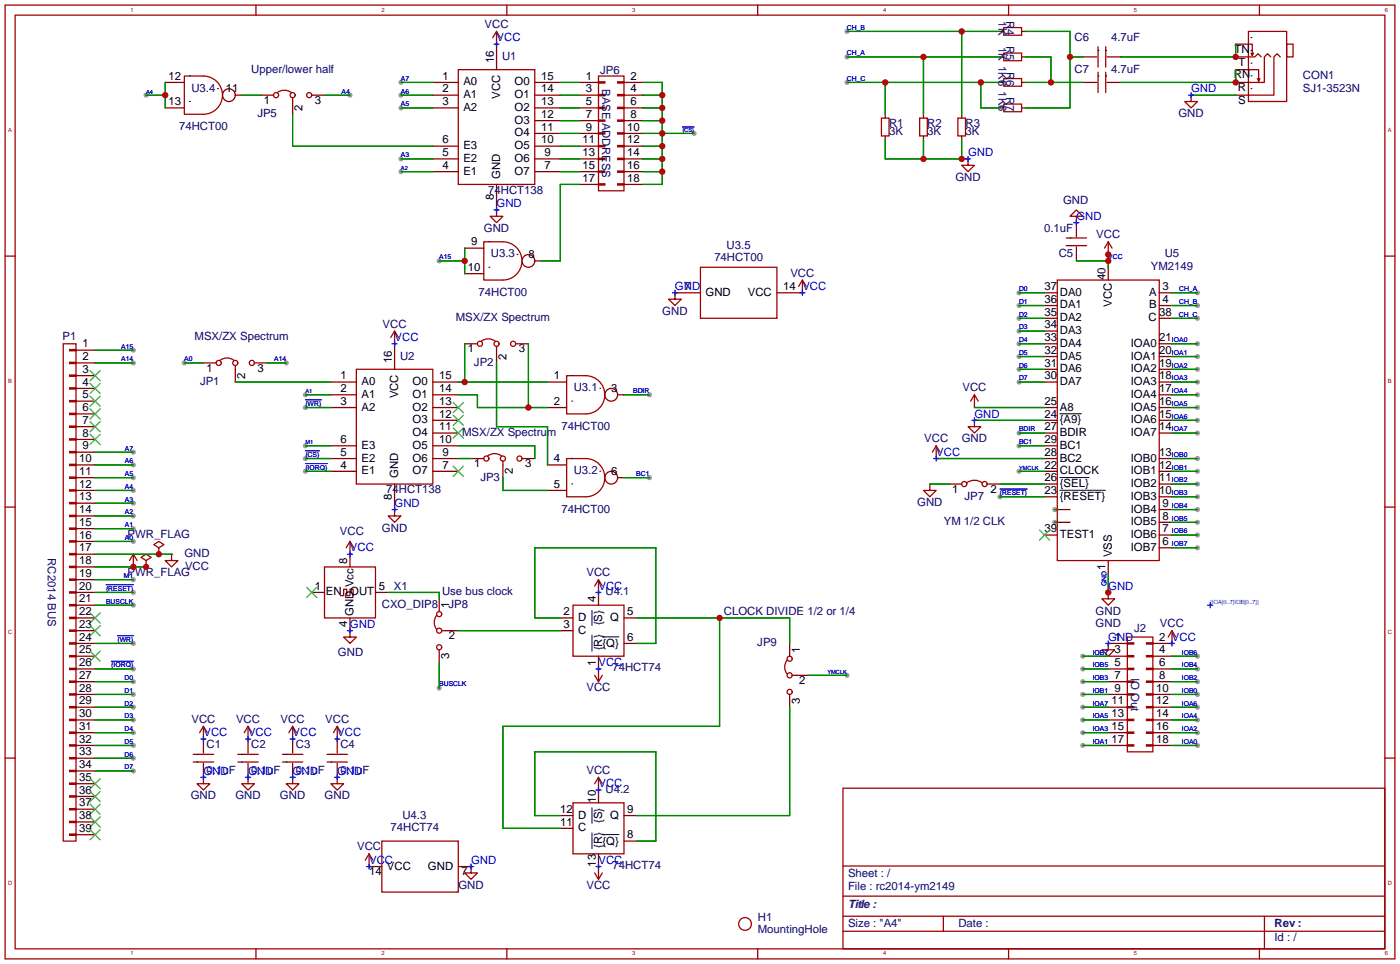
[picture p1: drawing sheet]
<svg xmlns="http://www.w3.org/2000/svg" width="279mm" height="192mm" viewBox="0 0 279 192" stroke-linecap="round" stroke-linejoin="round" font-family="sans-serif">
<g fill="#999">
<circle cx="29.1" cy="19" r=".51"/>
<circle cx="87.5" cy="52" r=".51"/>
<circle cx="138.3" cy="26.6" r=".51"/>
<circle cx="203.1" cy="65.9" r=".51"/>
<circle cx="238.7" cy="130.7" r=".51"/>
<circle cx="79.9" cy="34.2" r=".51"/>
<circle cx="215.8" cy="133.3" r=".51"/>
<circle cx="203.1" cy="63.4" r=".51"/>
<circle cx="60.9" cy="78.6" r=".51"/>
<circle cx="26.6" cy="120.6" r=".51"/>
<circle cx="60.9" cy="91.3" r=".51"/>
<circle cx="238.7" cy="73.6" r=".51"/>
<circle cx="238.7" cy="133.3" r=".51"/>
<circle cx="79.9" cy="31.7" r=".51"/>
<circle cx="203.1" cy="71" r=".51"/>
<circle cx="215.8" cy="135.8" r=".51"/>
<circle cx="36.7" cy="72.3" r=".51"/>
<circle cx="199.3" cy="99" r=".51"/>
<circle cx="26.6" cy="115.5" r=".51"/>
<circle cx="203.1" cy="88.8" r=".51"/>
<circle cx="238.7" cy="78.6" r=".51"/>
<circle cx="215.8" cy="130.7" r=".51"/>
<circle cx="238.7" cy="93.9" r=".51"/>
<circle cx="60.9" cy="93.9" r=".51"/>
<circle cx="87.5" cy="137.1" r=".51"/>
<circle cx="238.7" cy="86.3" r=".51"/>
<circle cx="203.1" cy="58.3" r=".51"/>
<circle cx="60.9" cy="88.8" r=".51"/>
<circle cx="203.1" cy="76.1" r=".51"/>
<circle cx="168.8" cy="11.3" r=".51"/>
<circle cx="238.7" cy="91.3" r=".51"/>
<circle cx="168.8" cy="6.3" r=".51"/>
<circle cx="26.6" cy="118" r=".51"/>
<circle cx="238.7" cy="96.4" r=".51"/>
<circle cx="26.6" cy="135.8" r=".51"/>
<circle cx="238.7" cy="71" r=".51"/>
<circle cx="26.6" cy="92.6" r=".51"/>
<circle cx="26.6" cy="100.2" r=".51"/>
<circle cx="26.6" cy="107.9" r=".51"/>
<circle cx="129.4" cy="78.6" r=".51"/>
<circle cx="238.7" cy="104" r=".51"/>
<circle cx="238.7" cy="135.8" r=".51"/>
<circle cx="168.8" cy="16.4" r=".51"/>
<circle cx="238.7" cy="63.4" r=".51"/>
<circle cx="238.7" cy="146" r=".51"/>
<circle cx="79.9" cy="16.4" r=".51"/>
<circle cx="79.9" cy="19" r=".51"/>
<circle cx="60.9" cy="81.2" r=".51"/>
<circle cx="129.4" cy="95.2" r=".51"/>
<circle cx="215.8" cy="140.9" r=".51"/>
<circle cx="238.7" cy="58.3" r=".51"/>
<circle cx="238.7" cy="81.2" r=".51"/>
<circle cx="26.6" cy="90.1" r=".51"/>
<circle cx="26.6" cy="140.9" r=".51"/>
<circle cx="57.1" cy="72.3" r=".51"/>
<circle cx="238.7" cy="99" r=".51"/>
<circle cx="26.6" cy="102.8" r=".51"/>
<circle cx="168.8" cy="134.5" r=".51"/>
<circle cx="238.7" cy="83.7" r=".51"/>
<circle cx="238.7" cy="68.5" r=".51"/>
<circle cx="215.8" cy="148.5" r=".51"/>
<circle cx="26.6" cy="138.3" r=".51"/>
<circle cx="238.7" cy="109.1" r=".51"/>
<circle cx="26.6" cy="105.3" r=".51"/>
<circle cx="26.6" cy="95.2" r=".51"/>
<circle cx="238.7" cy="138.3" r=".51"/>
<circle cx="203.1" cy="86.3" r=".51"/>
<circle cx="203.1" cy="68.5" r=".51"/>
<circle cx="26.6" cy="143.4" r=".51"/>
<circle cx="69.8" cy="19" r=".51"/>
<circle cx="238.7" cy="148.5" r=".51"/>
<circle cx="26.6" cy="151" r=".51"/>
<circle cx="26.6" cy="153.6" r=".51"/>
<circle cx="203.1" cy="73.6" r=".51"/>
<circle cx="238.7" cy="101.5" r=".51"/>
<circle cx="203.1" cy="93.9" r=".51"/>
<circle cx="26.6" cy="133.3" r=".51"/>
<circle cx="26.6" cy="72.3" r=".51"/>
<circle cx="203.1" cy="60.9" r=".51"/>
<circle cx="79.9" cy="21.5" r=".51"/>
<circle cx="238.7" cy="106.6" r=".51"/>
<circle cx="26.6" cy="97.7" r=".51"/>
<circle cx="238.7" cy="60.9" r=".51"/>
<circle cx="238.7" cy="143.4" r=".51"/>
<circle cx="215.8" cy="146" r=".51"/>
<circle cx="215.8" cy="143.4" r=".51"/>
<circle cx="215.8" cy="138.3" r=".51"/>
<circle cx="26.6" cy="128.2" r=".51"/>
<circle cx="26.6" cy="146" r=".51"/>
<circle cx="26.6" cy="148.5" r=".51"/>
<circle cx="238.7" cy="76.1" r=".51"/>
<circle cx="238.7" cy="140.9" r=".51"/>
<circle cx="26.6" cy="69.8" r=".51"/>
<circle cx="210.2" cy="101.5" r=".51"/>
<circle cx="210.2" cy="104" r=".51"/>
</g>
<g fill="none" stroke="#a10000" stroke-width=".25">
<path d="M1 1h277v190h-277zM3 3h273v186h-273zM36.7 15.1h3.8a3.8 3.8 0 0 1 3.8 3.9 3.8 3.8 0 0 1-3.8 3.8h-3.8zM51 1v2M55.3 18.4a2.27 2.27 0 0 1 2.8 0M58.3 19.5v.7M91.3 13.9h15.3v22.8h-15.3zM99 6.3v2.5M99 6.3l-.8 1.2M99 6.3l.7 1.2M101 1v2M119.3 18.8h1.3v.3h-1.3z"/>
<path d="M119.3 16.3h1.3v.2h-1.3zM119.3 15.1h5.1v22.9h-5.1zM123.1 18.8h1.3v.3h-1.3zM123.1 16.3h1.3v.2h-1.3zM151 1v2M200.1 5.5h3.5v1.5h-3.5zM200.1 10.6h3.5v1.5h-3.5zM200.1 15.7h3.5v1.5h-3.5zM201 1v2M218.9 9.3v4.1M218.9 14.4v4M220.4 9.3v4.1"/>
<path d="M220.4 14.4v4M237.4 19v1.2h1.3l-1.3 1.3-1.3-1.3h1.3M248.8 6.3h7.6v13.9h-7.6zM248.8 11.3h1.3l.6-.6 .7 .6M248.8 8.8h.8v2.3l.2-.5M248.8 13.9h2.1v2.3l.2-.5M249.3 10.6l.3 .5M250.6 15.7l.3 .5M251 1v2M253.3 11.3l-.7-.6-.6 .6v5.1h-3.2M255.2 11.3l-.7-.6-.6 .6v7.7h-5.1M256.4 8.8h1.3v2.5h-1.3z"/>
<path d="M119.3 36.6h1.3v.3h-1.3zM119.3 34.1h1.3v.2h-1.3zM119.3 31.5h1.3v.3h-1.3zM119.3 29h1.3v.2h-1.3zM119.3 26.4h1.3v.3h-1.3zM119.3 23.9h1.3v.3h-1.3zM119.3 21.4h1.3v.2h-1.3zM123.1 36.6h1.3v.3h-1.3zM123.1 34.1h1.3v.2h-1.3zM123.1 31.5h1.3v.3h-1.3zM123.1 29h1.3v.2h-1.3zM123.1 26.4h1.3v.3h-1.3z"/>
<path d="M123.1 23.9h1.3v.3h-1.3zM123.1 21.4h1.3v.2h-1.3zM175.7 23.5h1.5v3.6h-1.5zM183.3 23.5h1.5v3.6h-1.5zM190.9 23.5h1.5v3.6h-1.5zM192.9 31.7v1.2h1.3l-1.3 1.3-1.2-1.3h1.2M200.1 20.7h3.5v1.6h-3.5zM1 51h2M96.4 48.2h3.8a3.8 3.8 0 0 1 3.8 3.8 3.8 3.8 0 0 1-3.8 3.8h-3.8zM99 41.8v1.3h1.2l-1.2 1.3-1.3-1.3h1.3M134.5 58.3v1.3h1.3l-1.3 1.3-1.2-1.3h1.2M139.6 53.2h15.2v10.2h-15.2z"/>
<path d="M159.9 55.8l-.7 1.3M159.9 55.8v2.5M159.9 55.8l.8 1.3M210.7 55.8h20.3v55.9h-20.3zM212.5 47.4h4.1M212.5 48.9h4.1M214.5 43.1h1.3l-1.3-1.3-1.2 1.3h1.2v1.3M220.9 48.2l-.8 1.2M220.9 48.2v2.5M220.9 48.2l.7 1.2M276 51h2M12.6 68.5h2.5v99h-2.5z"/>
<path d="M13.9 79.8h1.2v.2h-1.2zM13.9 77.2h1.2v.3h-1.2zM13.9 74.7h1.2v.3h-1.2zM13.9 72.2h1.2v.2h-1.2zM13.9 69.6h1.2v.3h-1.2zM43.8 71.8a2.27 2.27 0 0 1 2.8 0M46.9 72.8v.8M71 73.6h15.3v22.8h-15.3zM78.6 65.9l-.7 1.3M78.6 65.9v2.6M78.6 65.9l.8 1.3M95.9 68a2.27 2.27 0 0 1 2.8 0"/>
<path d="M99 69v.8M112.9 74.8h3.8a3.8 3.8 0 0 1 3.8 3.8 3.8 3.8 0 0 1-3.8 3.9h-3.8zM194.2 78.6l-.7 1.3M194.2 78.6v2.6M194.2 78.6l.8 1.3M13.9 97.6h1.2v.2h-1.2zM13.9 95h1.2v.3h-1.2zM13.9 92.5h1.2v.2h-1.2zM13.9 89.9h1.2v.3h-1.2zM13.9 87.4h1.2v.3h-1.2zM13.9 84.9h1.2v.2h-1.2zM13.9 82.3h1.2v.3h-1.2z"/>
<path d="M97.2 90.8a2.27 2.27 0 0 1 2.8 0M100.2 91.9v.7M112.9 91.3h3.8a3.8 3.8 0 0 1 3.8 3.9 3.8 3.8 0 0 1-3.8 3.8h-3.8zM185.3 96.4v1.3h1.3l-1.3 1.3-1.2-1.3h1.2M186.6 88.8l-.8 1.3M186.6 88.8v2.5M186.6 88.8l.8 1.3M192.7 96.2a2.54 2.54 0 0 1 3 0M194.2 83.7v1.3h1.3l-1.3 1.3-1.3-1.3h1.3M1 101h2M13.9 117.9h1.2v.2h-1.2zM13.9 115.3h1.2v.3h-1.2z"/>
<path d="M13.9 112.8h1.2v.3h-1.2zM13.9 110.3h1.2v.2h-1.2zM13.9 107.7h1.2v.3h-1.2zM13.9 105.2h1.2v.2h-1.2zM13.9 102.6h1.2v.3h-1.2zM13.9 100.1h1.2v.3h-1.2zM26.6 110.4l-.8 1.3M26.6 110.4v2.5M26.6 110.4l.7 1.3M29.1 111.7l1-.7-1-.6-1 .6 1 .7v1.2M31.7 109.1l1-.6-1-.6-1.1 .6 1.1 .6v1.3M34.2 110.4v1.3h1.3l-1.3 1.2-1.3-1.2h1.3"/>
<path d="M64.7 112.9h10.1v10.2h-10.1zM67.9 118.7h.6v-1.3h.6v1.3h.7v-1.3h.6v1.3M69.8 107.9l-.8 1.2M69.8 107.9v2.5M69.8 107.9l.7 1.2M78.6 101.5v1.3h1.3l-1.3 1.2-1.2-1.2h1.2M119.3 115.5l-.8 1.2M119.3 115.5v2.5M119.3 115.5l.7 1.2M220.9 118v1.3h1.3l-1.3 1.3-1.3-1.3h1.3M276 101h2M13.9 138.2h1.2v.3h-1.2z"/>
<path d="M13.9 135.7h1.2v.2h-1.2zM13.9 133.1h1.2v.3h-1.2zM13.9 130.6h1.2v.2h-1.2zM13.9 128h1.2v.3h-1.2zM13.9 125.5h1.2v.3h-1.2zM13.9 123h1.2v.2h-1.2zM13.9 120.4h1.2v.3h-1.2zM69.8 125.6v1.3h1.2l-1.2 1.3-1.3-1.3h1.3M87 122.6a2.27 2.27 0 0 0 0 2.8M88 125.6h.8M114.2 120.6h10.2v10.1h-10.2zM118.5 134.5l.8 1.3"/>
<path d="M119.3 133.3v2.5M120 134.5l-.7 1.3M156.9 131.5a2.27 2.27 0 0 0 0 2.8M157.9 134.5h.8M220.9 128.2v1.2h1.3l-1.3 1.3-1.3-1.3h1.3M224.7 138.2h1.3v.3h-1.3zM224.7 135.7h1.3v.2h-1.3zM224.7 133.1h1.3v.3h-1.3zM224.7 130.6h1.3v.2h-1.3zM224.7 128h1.3v.3h-1.3zM224.7 126.9h5.1v22.9h-5.1zM228.5 138.2h1.3v.3h-1.3z"/>
<path d="M228.5 135.7h1.3v.2h-1.3zM228.5 133.1h1.3v.3h-1.3zM228.5 130.6h1.3v.2h-1.3zM228.5 128h1.3v.3h-1.3zM233.6 125.6l-.8 1.3M233.6 125.6v2.6M233.6 125.6l.7 1.3M1 151h2M13.9 158.5h1.2v.3h-1.2zM13.9 156h1.2v.2h-1.2zM13.9 153.4h1.2v.3h-1.2zM13.9 150.9h1.2v.3h-1.2z"/>
<path d="M13.9 148.4h1.2v.2h-1.2zM13.9 145.8h1.2v.3h-1.2zM13.9 143.3h1.2v.2h-1.2zM13.9 140.7h1.2v.3h-1.2zM38.5 151.8h4.1M38.5 150.3h4.1M40.5 154.8v1.3h1.3l-1.3 1.3-1.2-1.3h1.2M40.5 144.7l-.7 1.3M40.5 144.7v2.5M40.5 144.7l.8 1.3M47.4 151.8h4.1M47.4 150.3h4.1"/>
<path d="M49.4 154.8v1.3h1.3l-1.3 1.3-1.2-1.3h1.2M49.4 144.7l-.7 1.3M49.4 144.7v2.5M49.4 144.7l.8 1.3M56.3 151.8h4.1M56.3 150.3h4.1M58.3 154.8v1.3h1.3l-1.3 1.3-1.2-1.3h1.2M58.3 144.7l-.7 1.3M58.3 144.7v2.5M58.3 144.7l.8 1.3M65.2 151.8h4M65.2 150.3h4"/>
<path d="M67.2 154.8v1.3h1.3l-1.3 1.3-1.3-1.3h1.3M67.2 144.7l-.7 1.3M67.2 144.7v2.5M67.2 144.7l.8 1.3M114.2 159.9h10.2v10.2h-10.2zM119.3 154.8v2.6M119.3 154.8l-.8 1.3M119.3 154.8l.7 1.3M168 157h108v32h-108zM224.7 148.4h1.3v.2h-1.3zM224.7 145.8h1.3v.3h-1.3zM224.7 143.3h1.3v.2h-1.3z"/>
<path d="M224.7 140.7h1.3v.3h-1.3zM228.5 148.4h1.3v.2h-1.3zM228.5 145.8h1.3v.3h-1.3zM228.5 143.3h1.3v.2h-1.3zM228.5 140.7h1.3v.3h-1.3zM276 151h2M13.9 166.1h1.2v.3h-1.2zM13.9 163.6h1.2v.3h-1.2zM13.9 161.1h1.2v.2h-1.2zM73.6 170.1l-.8 1.3M73.6 170.1v2.5M73.6 170.1l.7 1.3"/>
<path d="M76.1 167.5h15.2v10.2h-15.2zM93.9 172.6v1.3h1.3l-1.3 1.3-1.3-1.3h1.3M118.5 173.9l.8 1.3M119.3 172.6v2.6M120 173.9l-.7 1.3M168 178.5h108M168 172.5h108M51 189v2M101 189v2M151 189v2M168 185.5h108M168 182.5h108"/>
<path d="M188 182.5v3M201 189v2M251 189v2M252 182.5v6.5"/>
<circle cx="55" cy="19" r=".51"/>
<circle cx="58.3" cy="19" r=".51"/>
<circle cx="61.6" cy="19" r=".51"/>
<circle cx="43.6" cy="72.3" r=".51"/>
<circle cx="46.9" cy="72.3" r=".51"/>
<circle cx="50.2" cy="72.3" r=".51"/>
<circle cx="95.7" cy="68.5" r=".51"/>
<circle cx="99" cy="68.5" r=".51"/>
<circle cx="102.3" cy="68.5" r=".51"/>
<circle cx="96.9" cy="91.3" r=".51"/>
<circle cx="100.2" cy="91.3" r=".51"/>
<circle cx="103.5" cy="91.3" r=".51"/>
<circle cx="192.2" cy="96.4" r=".51"/>
<circle cx="196.2" cy="96.4" r=".51"/>
<circle cx="87.5" cy="128.9" r=".51"/>
<circle cx="87.5" cy="122.3" r=".51"/>
<circle cx="87.5" cy="125.6" r=".51"/>
<circle cx="157.4" cy="131.2" r=".51"/>
<circle cx="157.4" cy="137.8" r=".51"/>
<circle cx="157.4" cy="134.5" r=".51"/>
<circle cx="148.5" cy="184.1" r="1.27"/>
</g>
<g fill="none" stroke="#870000" stroke-width=".25">
<path d="M32.9 16.4h3.8M46.9 19h1.3M52 19h2.5M62.1 19h2.6M86.3 16.4h5M86.3 19h5M99 8.8h.1M99 8.8v5.1M106.6 16.4h5.1M106.6 19h5.1M115.5 16.4h3.8M115.5 19h3.8"/>
<path d="M124.4 16.4h3.8M124.4 19h3.8M199.3 11.3h.8M199.3 16.4h.8M199.3 6.3h.8M203.6 11.3h.8M203.6 16.4h.8M203.6 6.3h.8M215.8 11.3h2.8M215.8 16.4h2.8M220.6 11.3h2.8M220.6 16.4h2.8"/>
<path d="M237.4 19h.1M246.3 11.3h2.5M246.3 16.4h2.5M246.3 19h2.5M246.3 13.9h2.5M246.3 8.8h2.5M32.9 21.5h3.8M58.3 20.2v2.6M86.3 21.5h5M86.3 29.1h5M86.3 31.7h5M86.3 34.2h5"/>
<path d="M99 36.7v5.1M106.6 21.5h5.1M106.6 26.6h5.1M106.6 29.1h5.1M106.6 31.7h5.1M106.6 34.2h5.1M106.6 24h5.1M115.5 21.5h3.8M115.5 26.6h3.8M115.5 29.1h3.8M115.5 31.7h3.8M115.5 34.2h3.8"/>
<path d="M115.5 36.7h3.8M115.5 24h3.8M124.4 21.5h3.8M124.4 26.6h3.8M124.4 29.1h3.8M124.4 31.7h3.8M124.4 34.2h3.8M124.4 36.7h3.8M124.4 24h3.8M176.4 22.8v.7M176.4 27.1v.7M184.1 22.8v.7"/>
<path d="M184.1 27.1v.7M191.7 22.8v.7M191.7 27.1v.7M192.9 31.7h.1M199.3 21.5h.8M203.6 21.5h.8M92.6 54.5h3.8M92.6 49.4h3.8M99 41.8h.1M106.6 52h1.3M134.5 58.3h.1M134.5 58.3h5.1"/>
<path d="M154.8 58.3h5.1M159.9 58.3h.1M208.2 58.3h2.5M214.5 44.4h.1M214.5 44.4v2.7M214.5 49.2v2.8M220.9 50.7h.1M220.9 53.2v2.6M231 58.3h2.6M15.1 69.8h3.9M15.1 72.3h3.9M15.1 74.8h3.9"/>
<path d="M15.1 77.4h3.9M15.1 79.9h3.9M40.5 72.3h2.6M46.9 73.6v2.5M50.7 72.3h2.5M65.9 76.1h5.1M65.9 78.6h5.1M78.6 68.5h.1M78.6 68.5v5.1M86.3 76.1h5M86.3 78.6h5M92.6 68.5h2.6"/>
<path d="M99 69.8v2.5M102.8 68.5h2.5M109.1 76.1h3.8M123.1 78.6h1.3M208.2 76.1h2.5M208.2 73.6h2.5M208.2 71h2.5M208.2 68.5h2.5M208.2 65.9h2.5M208.2 63.4h2.5M208.2 60.9h2.5M231 76.1h2.6"/>
<path d="M231 78.6h2.6M231 73.6h2.6M231 71h2.6M231 68.5h2.6M231 63.4h2.6M231 60.9h2.6M15.1 92.6h3.9M15.1 95.2h3.9M15.1 97.7h3.9M15.1 82.5h3.9M15.1 85h3.9M15.1 87.5h3.9"/>
<path d="M15.1 90.1h3.9M65.9 88.8h5.1M65.9 81.2h5.1M65.9 93.9h5.1M65.9 91.3h5.1M78.6 96.4v5.1M86.3 88.8h5M86.3 86.3h5M86.3 83.7h5M86.3 81.2h5M86.3 93.9h5M86.3 91.3h5"/>
<path d="M93.9 91.3h2.5M100.2 92.6v2.6M104 91.3h2.6M109.1 92.6h3.8M109.1 97.7h3.8M109.1 81.2h3.8M123.1 95.2h1.3M185.3 96.4h.1M186.6 91.3h.1M189.1 96.4h2.6M194.2 83.7h.1M194.2 81.2h.1"/>
<path d="M196.8 96.4h2.5M208.2 88.8h2.5M208.2 86.3h2.5M208.2 83.7h2.5M208.2 81.2h2.5M208.2 93.9h2.5M208.2 91.3h2.5M208.2 96.4h2.5M208.2 99h2.5M231 86.3h2.6M231 83.7h2.6M231 81.2h2.6"/>
<path d="M231 93.9h2.6M231 91.3h2.6M231 96.4h2.6M231 99h2.6M15.1 100.2h3.9M15.1 102.8h3.9M15.1 105.3h3.9M15.1 107.9h3.9M15.1 110.4h3.9M15.1 112.9h3.9M15.1 115.5h3.9M15.1 118h3.9"/>
<path d="M26.6 112.9h.1M29.1 112.9h.1M31.7 110.4h.1M34.2 110.4h.1M62.1 118h2.6M69.8 110.4h.1M69.8 110.4v2.5M74.8 118h2.6M78.6 101.5h.1M87.5 119.3v2.5M119.3 118h.1M119.3 118v2.6"/>
<path d="M208.2 106.6h2.5M210.7 101.5h2.6M210.7 104h2.6M220.9 118h.1M220.9 111.7v2.5M231 101.5h2.6M231 106.6h2.6M231 104h2.6M231 109.1h2.6M15.1 120.6h3.9M15.1 123.1h3.9M15.1 125.6h3.9"/>
<path d="M15.1 128.2h3.9M15.1 130.7h3.9M15.1 133.3h3.9M15.1 135.8h3.9M15.1 138.3h3.9M69.8 125.6h.1M69.8 123.1v2.5M87.5 129.4v2.6M88.8 125.6h2.5M111.7 123.1h2.5M111.7 125.6h2.5M119.3 133.3h.1"/>
<path d="M119.3 130.7v2.6M124.4 123.1h2.5M124.4 128.2h2.5M157.4 128.2v2.5M157.4 138.3v2.6M158.7 134.5h2.5M220.9 128.2h.1M220.9 128.2h3.8M220.9 130.7h3.8M220.9 133.3h3.8M220.9 135.8h3.8M220.9 138.3h3.8"/>
<path d="M229.8 128.2h3.8M229.8 130.7h3.8M229.8 133.3h3.8M229.8 135.8h3.8M229.8 138.3h3.8M233.6 128.2h.1M15.1 140.9h3.9M15.1 143.4h3.9M15.1 146h3.9M15.1 148.5h3.9M15.1 151h3.9M15.1 153.6h3.9"/>
<path d="M15.1 156.1h3.9M15.1 158.7h3.9M40.5 154.8h.1M40.5 147.2h.1M40.5 147.2v2.8M40.5 152.1v2.7M49.4 154.8h.1M49.4 147.2h.1M49.4 147.2v2.8M49.4 152.1v2.7M58.3 154.8h.1M58.3 147.2h.1"/>
<path d="M58.3 147.2v2.8M58.3 152.1v2.7M67.2 147.2h.1M67.2 154.8h.1M67.2 147.2v2.8M67.2 152.1v2.7M119.3 157.4h.1M119.3 157.4v2.5M220.9 140.9h3.8M220.9 143.4h3.8M220.9 146h3.8M220.9 148.5h3.8"/>
<path d="M229.8 140.9h3.8M229.8 143.4h3.8M229.8 146h3.8M229.8 148.5h3.8M15.1 161.2h3.9M15.1 163.7h3.9M15.1 166.3h3.9M73.6 172.6h.1M73.6 172.6h2.5M91.3 172.6h2.6M93.9 172.6h.1M111.7 165h2.5"/>
<path d="M111.7 162.5h2.5M119.3 172.6h.1M119.3 170.1v2.5M124.4 162.5h2.5M124.4 167.5h2.5"/>
<circle cx="45.6" cy="19" r="1.27"/>
<circle cx="105.3" cy="52" r="1.27"/>
<circle cx="121.8" cy="78.6" r="1.27"/>
<circle cx="121.8" cy="95.2" r="1.27"/>
</g>
<g fill="none" stroke="#3c3" stroke-width=".25">
<path d="M17.9 73.8l2.1 2.1M17.9 76.4l2.1 2M17.9 78.9l2.1 2M20 73.8l-2.1 2.1M20 76.4l-2.1 2M20 78.9l-2.1 2M17.9 81.4l2.1 2.1M17.9 84l2.1 2M17.9 86.5l2.1 2.1M20 81.4l-2.1 2.1M20 84l-2.1 2M20 86.5l-2.1 2.1"/>
<path d="M90.3 85.2l2.1 2.1M90.3 82.7l2.1 2M90.3 80.2l2.1 2M90.3 92.9l2.1 2M92.4 82.7l-2.1 2M92.4 85.2l-2.1 2.1M92.4 80.2l-2.1 2M92.4 92.9l-2.1 2M61.1 117l2.1 2M63.2 117l-2.1 2M207.2 105.6l2 2M209.2 105.6l-2 2"/>
<path d="M17.9 122.1l2.1 2M17.9 124.6l2.1 2.1M17.9 129.7l2.1 2M20 122.1l-2.1 2M20 124.6l-2.1 2.1M20 129.7l-2.1 2M17.9 155.1l2.1 2M17.9 157.6l2.1 2.1M20 155.1l-2.1 2M20 157.6l-2.1 2.1M17.9 160.2l2.1 2M17.9 162.7l2.1 2.1"/>
<path d="M17.9 165.3l2.1 2M20 160.2l-2.1 2M20 162.7l-2.1 2.1M20 165.3l-2.1 2"/>
</g>
<g fill="none" stroke="#000" stroke-width=".2">
<path d="M37.8 15.1h.1M43.3 17.7h.1M218.9 10h.1M218.9 15.1h.1M220.4 10h.1M220.4 15.1h.1M249.3 15.1h.1M249.3 12.6h.1M249.3 17.7h.1M249.3 10h.1M249.3 7.5h.1M37.8 20.2h.1"/>
<path d="M97.4 53.2h.1M97.4 48.1h.1M103 50.7h.1M213.2 48.9h.1M213.2 47.4h.1M114 74.8h.1M114 79.9h.1M119.5 77.3h.1M114 91.3h.1M114 96.4h.1M119.5 93.9h.1M211.2 97.7h9.1"/>
<path d="M211.2 82.4h4.3M211.2 95.1h5.8M118 121.6v3M118 126.5v3.2M120.1 126.9h3.2M39.2 150.3h.1M39.2 151.8h.1M48.1 150.3h.1M48.1 151.8h.1M57 150.3h.1M57 151.8h.1M65.9 150.3h.1"/>
<path d="M65.9 151.8h.1M118 160.9v3.1M118 165.9v3.2M120.1 166.2h3.2"/>
</g>
<g fill="none" stroke="#008700" stroke-width=".25">
<path d="M29.1 19h3.8M32.9 16.4v5.1M48.2 19h3.8M64.7 19h5.1M79.9 19h6.4M79.9 16.4h6.4M99 8.8h.1M111.7 19h3.8M111.7 16.4h3.8M128.2 19h3.8M128.2 16.4h3.8v20.3h-3.8M168.8 16.4h30.5"/>
<path d="M168.8 6.3h30.5M168.8 11.3h30.5M176.4 16.4v6.4M184.1 11.3v11.5M191.7 6.3v16.5M195.5 16.4v5.1h3.8M204.4 16.4h11.4M204.4 6.3h8.9v15.2h-8.9M204.4 11.3h5.1v5.1M213.3 11.3h2.5M237.4 19h8.9M246.3 13.9v2.5h-22.9"/>
<path d="M246.3 8.8v2.5h-22.9M58.3 22.8v6.3h28M79.9 34.2h6.4M79.9 31.7h6.4M79.9 21.5h6.4M111.7 34.2h3.8M111.7 31.7h3.8M111.7 29.1h3.8M111.7 21.5h3.8M111.7 26.6h3.8M111.7 24h3.8M115.5 36.7h-3.8v15.3h-3.8"/>
<path d="M128.2 34.2h3.8M128.2 31.7h3.8M128.2 29.1h3.8M128.2 21.5h3.8M128.2 26.6h10.1M128.2 24h3.8M176.4 27.8v3.9h16.5M184.1 27.8v3.9M191.7 27.8v3.9M87.5 52h5.1M92.6 49.4v5.1M99 41.8h.1"/>
<path d="M134.5 58.3h.1M159.9 58.3h.1M203.1 58.3h5.1M214.5 44.4h.1M214.5 52h6.4M220.9 50.7h.1M220.9 50.7v2.5M233.6 58.3h5.1M19 72.3h7.6M19 69.8h7.6M36.7 72.3h3.8M46.9 76.1h19"/>
<path d="M53.2 72.3h3.9M60.9 78.6h5M78.6 68.5h.1M91.3 78.6h3.9v2.6h13.9M91.3 76.1h17.8M92.6 68.5v7.6M99 72.3v12.7h10.1v7.6M105.3 68.5v12.7M124.4 78.6h5M203.1 65.9h5.1M203.1 76.1h5.1M203.1 63.4h5.1"/>
<path d="M203.1 73.6h5.1M203.1 71h5.1M203.1 68.5h5.1M203.1 60.9h5.1M233.6 78.6h5.1M233.6 76.1h5.1M233.6 63.4h5.1M233.6 73.6h5.1M233.6 71h5.1M233.6 68.5h5.1M233.6 60.9h5.1M19 97.7h7.6"/>
<path d="M19 92.6h7.6M19 95.2h7.6M19 90.1h7.6M60.9 81.2h5M60.9 91.3h5M60.9 88.8h5M60.9 93.9h5M91.3 91.3h2.6M91.3 88.8h15.3v2.5M100.2 95.2v2.5h8.9M124.4 95.2h5M185.3 96.4h3.8"/>
<path d="M186.6 91.3h21.6M194.2 81.2h14M194.2 83.7h14M199.3 99h8.9M199.3 96.4h8.9M203.1 88.8h5.1M203.1 93.9h5.1M203.1 86.3h5.1M233.6 81.2h5.1M233.6 91.3h5.1M233.6 99h5.1M233.6 93.9h5.1"/>
<path d="M233.6 86.3h5.1M233.6 96.4h5.1M233.6 83.7h5.1M19 118h7.6M19 115.5h7.6M19 110.4h15.2M19 100.2h7.6M19 107.9h7.6M19 112.9h10.1M19 102.8h7.6M19 105.3h7.6M29.1 112.9h.1"/>
<path d="M31.7 110.4h.1M69.8 110.4h.1M77.4 118h10.1v1.3M78.6 101.5h.1M119.3 118h.1M210.2 104h.5M210.2 101.5h.5M220.9 118h.1M220.9 114.2v3.8M233.6 109.1h5.1M233.6 104h5.1M233.6 101.5h5.1"/>
<path d="M233.6 106.6h5.1M19 133.3h7.6M19 120.6h7.6M19 135.8h7.6M19 128.2h7.6M19 138.3h7.6M69.8 125.6h.1M87.5 132v5.1M91.3 125.6h20.4M111.7 123.1h-5.1v-14h24.1v19.1h-3.8M119.3 133.3h.1M126.9 123.1h30.5v5.1"/>
<path d="M143.4 123.1v21.6h-43.2v20.3h11.5M161.2 134.5h7.6M215.8 130.7h5.1M215.8 133.3h5.1M215.8 135.8h5.1M215.8 138.3h5.1M220.9 128.2h.1M233.6 128.2h.1M233.6 130.7h5.1M233.6 133.3h5.1M233.6 135.8h5.1M233.6 138.3h5.1"/>
<path d="M19 146h7.6M19 140.9h7.6M19 148.5h7.6M19 143.4h7.6M19 151h7.6M19 153.6h7.6M40.5 147.2h.1M40.5 154.8h.1M49.4 147.2h.1M49.4 154.8h.1M58.3 147.2h.1M58.3 154.8h.1"/>
<path d="M67.2 147.2h.1M67.2 154.8h.1M119.3 157.4h.1M157.4 140.9v21.6h-30.5M215.8 146h5.1M215.8 140.9h5.1M215.8 148.5h5.1M215.8 143.4h5.1M233.6 146h5.1M233.6 140.9h5.1M233.6 148.5h5.1M233.6 143.4h5.1"/>
<path d="M73.6 172.6h.1M93.9 172.6h.1M111.7 162.5h-5.1v-12.7h24.1v17.7h-3.8M119.3 172.6h.1"/>
</g>
<path d="M136 25.3h2.3M60.9 79.6h3.1M60.9 89.8h2.8M60.9 92.3h4.4M199.3 97.4h5.4M21.1 116.5h5.5M22.2 131.7h4.4M23.4 126.6h3.2" fill="none" stroke="#00f" stroke-width=".2"/>
<g fill="none" stroke="#00f" stroke-width=".25">
<path d="M98.5 8.8h1M99 8.3v1M236.9 19h1M237.4 18.4v1.1M192.4 31.7h1.1M192.9 31.1v1.1M98.5 41.8h1M99 41.3v1M134 58.3h1M134.5 57.8v1M159.4 58.3h1M159.9 57.8v1"/>
<path d="M214 44.4h1M214.5 43.8v1.1M78.1 68.5h1.1M78.6 68v1M186.1 91.3h1M186.6 90.8v1.1M193.7 83.7h1M194.2 83.2v1M69.2 110.4h1.1M69.8 109.9v1M78.1 101.5h1.1M78.6 101v1"/>
<path d="M118.8 118h1M119.3 117.5v1M220.4 118h1M220.9 117.5v1M69.2 125.6h1.1M69.8 125.1v1M118.8 133.3h1M119.3 132.7v1.1M220.4 128.2h1M220.9 127.7v1M233.1 128.2h1M233.6 127.7v1"/>
<path d="M240.7 120.6h1M241.2 120v1.1M40 154.8h1.1M40 147.2h1.1M40.5 146.7v1M40.5 154.3v1.1M48.9 154.8h1M48.9 147.2h1M49.4 146.7v1M49.4 154.3v1.1M57.8 154.8h1M57.8 147.2h1"/>
<path d="M58.3 146.7v1M58.3 154.3v1.1M66.7 154.8h1M66.7 147.2h1M67.2 146.7v1M67.2 154.3v1.1M118.8 157.4h1M119.3 156.9v1M73.1 172.6h1M73.6 172.1v1M93.4 172.6h1M93.9 172.1v1"/>
<path d="M118.8 172.6h1M119.3 172.1v1"/>
</g>
<g fill="#c00">
<circle cx="32.9" cy="19" r=".63"/>
<circle cx="92.6" cy="52" r=".63"/>
<circle cx="132" cy="34.2" r=".63"/>
<circle cx="132" cy="31.7" r=".63"/>
<circle cx="132" cy="29.1" r=".63"/>
<circle cx="132" cy="21.5" r=".63"/>
<circle cx="132" cy="19" r=".63"/>
<circle cx="132" cy="26.6" r=".63"/>
<circle cx="132" cy="24" r=".63"/>
<circle cx="191.7" cy="31.7" r=".63"/>
<circle cx="184.1" cy="31.7" r=".63"/>
<circle cx="105.3" cy="81.2" r=".63"/>
<circle cx="143.4" cy="123.1" r=".63"/>
<circle cx="213.3" cy="11.3" r=".63"/>
<circle cx="220.9" cy="52" r=".63"/>
<circle cx="220.9" cy="50.7" r=".63"/>
<circle cx="246.3" cy="11.3" r=".63"/>
<circle cx="31.7" cy="110.4" r=".63"/>
<circle cx="184.1" cy="11.3" r=".63"/>
<circle cx="191.7" cy="6.3" r=".63"/>
<circle cx="176.4" cy="16.4" r=".63"/>
<circle cx="195.5" cy="16.4" r=".63"/>
<circle cx="92.6" cy="76.1" r=".63"/>
<circle cx="26.6" cy="112.9" r=".63"/>
<circle cx="29.1" cy="112.9" r=".63"/>
<circle cx="209.5" cy="16.4" r=".63"/>
<circle cx="220.9" cy="118" r=".63"/>
<circle cx="246.3" cy="16.4" r=".63"/>
</g>
<g font-size="2.3" fill="#000080">
<text x="96.6" y="5.6">VCC</text>
<text x="199" y="4.2" transform="rotate(90 199 4.2)">1K</text>
<text x="200.5" y="4.1" transform="rotate(90 200.5 4.1)">R4</text>
<text x="100.1" y="11.9">U1</text>
<text x="199" y="9.3" transform="rotate(90 199 9.3)">1K 1K6</text>
<text x="200.5" y="9.2" transform="rotate(90 200.5 9.2)">R5</text>
<text x="214.2" y="8.1">C6</text>
<text x="221.4" y="8.1">4.7uF</text>
<text x="50.1" y="14.5">Upper/lower half</text>
<text x="119.6" y="14.7">JP6</text>
<text x="120" y="17.8" transform="rotate(90 120 17.8)">BASE ADDRESS</text>
<text x="200.5" y="14.3" transform="rotate(90 200.5 14.3)">R6</text>
<text x="214.2" y="14.5">C7</text>
<text x="221.4" y="14.5">4.7uF</text>
<text x="259.7" y="15.7">CON1</text>
<text x="38.1" y="18.3">U3.4</text>
<text x="51.3" y="23.4">JP5</text>
<text x="199" y="18.2" transform="rotate(90 199 18.2)">1K6</text>
<text x="200.5" y="19.4" transform="rotate(90 200.5 19.4)">R7</text>
<text x="234.9" y="23.4">GND</text>
<text x="259.7" y="18.4">SJ1-3523N</text>
<text x="35.7" y="25.9">74HCT00</text>
<text x="177.2" y="25.4">R1</text>
<text x="177.2" y="26.9">3K</text>
<text x="184.8" y="25.4">R2</text>
<text x="184.8" y="26.9">3K</text>
<text x="192.4" y="25.4">R3</text>
<text x="192.4" y="26.9">3K</text>
<text x="97.3" y="38.6">74HCT138</text>
<text x="190.4" y="36.1">GND</text>
<text x="211.9" y="40.6">GND</text>
<text x="96.4" y="46.2">GND</text>
<text x="208.1" y="46.2">0.1uF</text>
<text x="218.5" y="47.5">VCC</text>
<text x="97.8" y="51.3">U3.3</text>
<text x="142.4" y="51.9">74HCT00</text>
<text x="144.8" y="49.6">U3.5</text>
<text x="211" y="51.3">C5</text>
<text x="229.4" y="53.8">YM2149</text>
<text x="232.1" y="51.3">U5</text>
<text x="95.4" y="58.9">74HCT00</text>
<text x="157.5" y="55.1">VCC</text>
<text x="76.3" y="65.3">VCC</text>
<text x="90.8" y="64">MSX/ZX Spectrum</text>
<text x="132" y="62.7">GND</text>
<text x="12.5" y="67.8">P1</text>
<text x="38.8" y="67.8">MSX/ZX Spectrum</text>
<text x="79.7" y="71.6">U2</text>
<text x="39.9" y="76.7">JP1</text>
<text x="94.5" y="72.9">JP2</text>
<text x="114.3" y="78">U3.1</text>
<text x="191.8" y="78">VCC</text>
<text x="92.1" y="86.9">MSX/ZX Spectrum</text>
<text x="111.9" y="85.6">74HCT00</text>
<text x="184.2" y="88.1">VCC</text>
<text x="191.7" y="88.1">GND</text>
<text x="95.7" y="95.7">JP3</text>
<text x="114.3" y="94.5">U3.2</text>
<text x="77" y="98.3">74HCT138</text>
<text x="182.8" y="100.8">GND</text>
<text x="192.3" y="99.6">JP7</text>
<text x="25.4" y="107.2">PWR_FLAG</text>
<text x="67.7" y="106.6">VCC</text>
<text x="76.1" y="105.9">GND</text>
<text x="111.9" y="102.1">74HCT00</text>
<text x="188.1" y="104.6">YM 1/2 CLK</text>
<text x="9.5" y="111.2" transform="rotate(90 9.5 111.2)">RC2014 BUS</text>
<text x="36.8" y="111">GND</text>
<text x="36.9" y="113.5">VCC</text>
<text x="25.4" y="114.8">PWR_FLAG</text>
<text x="78.5" y="117.4">X1</text>
<text x="88.1" y="118.6">Use bus clock</text>
<text x="116.9" y="114.8">VCC</text>
<text x="120.7" y="118.6">U4.1</text>
<text x="76.1" y="121.1">CXO_DIP8</text>
<text x="89.4" y="121.1">JP8</text>
<text x="144.3" y="122.6">CLOCK DIVIDE 1/2 or 1/4</text>
<text x="218.4" y="122.4">GND</text>
<text x="218.4" y="125">GND</text>
<text x="226" y="126">J2</text>
<text x="231.2" y="125">VCC</text>
<text x="67.4" y="130.6">GND</text>
<text x="150.9" y="128.8">JP9</text>
<text x="116.9" y="137.7">VCC</text>
<text x="122.1" y="133.7">74HCT74</text>
<text x="225.4" y="135" transform="rotate(90 225.4 135)">IO Out</text>
<text x="38.2" y="144">VCC</text>
<text x="41.2" y="149.1">C1</text>
<text x="47" y="144">VCC</text>
<text x="50.1" y="149.1">C2</text>
<text x="55.9" y="144">VCC</text>
<text x="59" y="149.1">C3</text>
<text x="64.8" y="144">VCC</text>
<text x="67.8" y="149.1">C4</text>
<text x="41.2" y="154.2">0.1uF</text>
<text x="50.1" y="154.2">0.1uF</text>
<text x="59" y="154.2">0.1uF</text>
<text x="67.8" y="154.2">0.1uF</text>
<text x="116.9" y="154.2">VCC</text>
<text x="38" y="159.2">GND</text>
<text x="46.9" y="159.2">GND</text>
<text x="55.8" y="159.2">GND</text>
<text x="64.7" y="159.2">GND</text>
<text x="120.7" y="158">U4.2</text>
<text x="77.8" y="165.6">74HCT74</text>
<text x="80.2" y="163.1">U4.3</text>
<text x="71.2" y="169.4">VCC</text>
<text x="122.1" y="173.1">74HCT74</text>
<text x="91.4" y="177">GND</text>
<text x="116.9" y="177">VCC</text>
<text x="169" y="177.3">File : rc2014-ym2149</text>
<text x="169" y="174.6">Sheet : /</text>
<text x="151" y="183.5">H1</text>
<text x="151" y="185.8">MountingHole</text>
<text x="169" y="184.7">Size : &quot;A4&quot;</text>
<text x="169" y="180.9">Title :</text>
<text x="191" y="184.7">Date :</text>
<text x="254" y="184.7">Rev :</text>
<text x="254" y="187.5">Id : /</text>
</g>
<g font-size="2.3" fill="#00f">
<text x="99" y="8.3">VCC</text>
<text x="237.4" y="18.4">GND</text>
<text x="192.9" y="31.1">GND</text>
<text x="99" y="41.3">GND</text>
<text x="214.5" y="43.8">GND</text>
<text x="134.5" y="57.8">GND</text>
<text x="78.6" y="67.9">VCC</text>
<text x="194.2" y="83.2">GND</text>
<text x="186.6" y="90.8">VCC</text>
<text x="78.6" y="101">GND</text>
<text x="69.8" y="109.9">VCC</text>
<text x="119.3" y="117.5">VCC</text>
<text x="220.9" y="117.5">GND</text>
<text x="69.8" y="125.1">GND</text>
<text x="220.9" y="127.6">GND</text>
<text x="119.3" y="132.7">VCC</text>
<text x="40.5" y="146.7">VCC</text>
<text x="49.4" y="146.7">VCC</text>
<text x="58.3" y="146.7">VCC</text>
<text x="67.2" y="146.7">VCC</text>
<text x="40.5" y="154.3">GND</text>
<text x="49.4" y="154.3">GND</text>
<text x="58.3" y="154.3">GND</text>
<text x="67.2" y="154.3">GND</text>
<text x="119.3" y="156.8">VCC</text>
<text x="73.6" y="172.1">VCC</text>
<text x="93.9" y="172.1">GND</text>
<text x="119.3" y="172.1">VCC</text>
</g>
<g font-size="2.3">
<text x="246" y="10.5">TN</text>
<text x="33.6" y="15.9">12</text>
<text x="88.2" y="15.9">1</text>
<text x="92.4" y="17">A0</text>
<text x="98.4" y="12.6" transform="rotate(-90 98.4 12.6)">16</text>
<text x="102.5" y="17">O0</text>
<text x="107.9" y="15.9">15</text>
<text x="116.8" y="15.9">1</text>
<text x="125.6" y="15.9">2</text>
<text x="245.9" y="15.6">RN</text>
<text x="246.9" y="13.1">T</text>
<text x="33.6" y="21">13</text>
<text x="45" y="18.4">11</text>
<text x="52.6" y="20.7">1</text>
<text x="60.3" y="22.1" transform="rotate(-90 60.3 22.1)">2</text>
<text x="62.8" y="20.7">3</text>
<text x="88.2" y="18.4">2</text>
<text x="88.2" y="21">3</text>
<text x="92.4" y="19.5">A1</text>
<text x="92.4" y="22.1">A2</text>
<text x="99.7" y="19.7" transform="rotate(-90 99.7 19.7)">VCC</text>
<text x="102.5" y="22.1">O2</text>
<text x="102.5" y="19.5">O1</text>
<text x="107.9" y="23.5">12</text>
<text x="107.9" y="21">13</text>
<text x="107.9" y="18.4">14</text>
<text x="116.8" y="18.4">3</text>
<text x="116.8" y="21">5</text>
<text x="116.8" y="23.5">7</text>
<text x="125.6" y="18.4">4</text>
<text x="125.6" y="21">6</text>
<text x="125.6" y="23.5">8</text>
<text x="246.7" y="18.1">R</text>
<text x="246.8" y="20.7">S</text>
<text x="88.2" y="28.6">6</text>
<text x="92.4" y="29.7">E3</text>
<text x="102.5" y="29.7">O5</text>
<text x="102.5" y="27.2">O4</text>
<text x="102.5" y="24.6">O3</text>
<text x="107.9" y="28.6">10</text>
<text x="107.9" y="26">11</text>
<text x="116.1" y="28.6">11</text>
<text x="116.8" y="26">9</text>
<text x="125" y="26">10</text>
<text x="125" y="28.6">12</text>
<text x="88.2" y="33.7">4</text>
<text x="88.2" y="31.1">5</text>
<text x="92.4" y="34.8">E1</text>
<text x="92.4" y="32.2">E2</text>
<text x="99.7" y="35.6" transform="rotate(-90 99.7 35.6)">GND</text>
<text x="102.5" y="34.8">O7</text>
<text x="102.5" y="32.2">O6</text>
<text x="108.5" y="33.7">7</text>
<text x="108.5" y="31.1">9</text>
<text x="116.1" y="31.1">13</text>
<text x="116.1" y="33.7">15</text>
<text x="125" y="31.1">14</text>
<text x="125" y="33.7">16</text>
<text x="98.4" y="39.9" transform="rotate(-90 98.4 39.9)">8</text>
<text x="116.1" y="36.2">17</text>
<text x="125" y="36.2">18</text>
<text x="93.3" y="54">10</text>
<text x="93.9" y="48.9">9</text>
<text x="105.3" y="51.4">8</text>
<text x="136.4" y="57.8">7</text>
<text x="140.6" y="58.9">GND</text>
<text x="149" y="58.9">VCC</text>
<text x="156.1" y="57.8">14 VCC</text>
<text x="208.2" y="57.8">37</text>
<text x="211.2" y="58.9">DA0</text>
<text x="220.3" y="55.8" transform="rotate(-90 220.3 55.8)">40</text>
<text x="229" y="58.9">A</text>
<text x="231.7" y="57.8">3</text>
<text x="208.2" y="65.4">34</text>
<text x="208.2" y="62.9">35</text>
<text x="208.2" y="60.3">36</text>
<text x="211.2" y="64">DA2</text>
<text x="211.2" y="61.5">DA1</text>
<text x="221.6" y="61.1" transform="rotate(-90 221.6 61.1)">VCC</text>
<text x="228.9" y="64">C</text>
<text x="229" y="61.5">B</text>
<text x="231.1" y="62.9">38</text>
<text x="231.7" y="60.3">4</text>
<text x="16.4" y="69.2">1</text>
<text x="16.4" y="71.8">2</text>
<text x="93.3" y="70.2">1</text>
<text x="101" y="71.7" transform="rotate(-90 101 71.7)">2</text>
<text x="103.4" y="70.2">3</text>
<text x="208.2" y="70.5">32</text>
<text x="208.2" y="67.9">33</text>
<text x="211.2" y="71.6">DA5</text>
<text x="211.2" y="69.1">DA4</text>
<text x="211.2" y="66.5">DA3</text>
<text x="225.4" y="71.6">IOA1</text>
<text x="225.4" y="69.1">IOA0</text>
<text x="231.1" y="70.5">20</text>
<text x="231.1" y="67.9">21</text>
<text x="16.4" y="74.3">3</text>
<text x="16.4" y="76.8">4</text>
<text x="41.2" y="74">1</text>
<text x="48.9" y="75.5" transform="rotate(-90 48.9 75.5)">2</text>
<text x="51.3" y="74">3</text>
<text x="67.9" y="75.6">1</text>
<text x="72" y="76.7">A0</text>
<text x="78.1" y="72.3" transform="rotate(-90 78.1 72.3)">16</text>
<text x="82.2" y="76.7">O0</text>
<text x="87.5" y="75.6">15</text>
<text x="110.4" y="75.6">1</text>
<text x="208.2" y="75.6">30</text>
<text x="208.2" y="73">31</text>
<text x="211.2" y="76.7">DA7</text>
<text x="211.2" y="74.2">DA6</text>
<text x="225.4" y="76.7">IOA3</text>
<text x="225.4" y="74.2">IOA2</text>
<text x="231.1" y="75.6">18</text>
<text x="231.1" y="73">19</text>
<text x="16.4" y="79.4">5</text>
<text x="16.4" y="81.9">6</text>
<text x="67.9" y="78.1">2</text>
<text x="67.9" y="80.6">3</text>
<text x="72" y="79.2">A1</text>
<text x="72" y="81.8">A2</text>
<text x="79.4" y="79.4" transform="rotate(-90 79.4 79.4)">VCC</text>
<text x="82.2" y="81.8">O2</text>
<text x="82.2" y="79.2">O1</text>
<text x="87.5" y="83.2">12</text>
<text x="87.5" y="80.6">13</text>
<text x="87.5" y="78.1">14</text>
<text x="110.4" y="80.6">2</text>
<text x="121.8" y="78.1">3</text>
<text x="208.2" y="83.2">24</text>
<text x="208.2" y="80.6">25</text>
<text x="211.2" y="81.8">A8</text>
<text x="225.4" y="81.8">IOA5</text>
<text x="225.4" y="79.2">IOA4</text>
<text x="231.1" y="83.2">15</text>
<text x="231.1" y="80.6">16</text>
<text x="231.1" y="78.1">17</text>
<text x="16.4" y="84.5">7</text>
<text x="16.4" y="87">8</text>
<text x="16.4" y="89.5">9</text>
<text x="67.9" y="88.3">6</text>
<text x="72" y="89.4">E3</text>
<text x="82.2" y="89.4">O5</text>
<text x="82.2" y="86.9">O4</text>
<text x="82.2" y="84.3">O3</text>
<text x="87.5" y="88.3">10</text>
<text x="87.5" y="85.7">11</text>
<text x="208.2" y="85.7">27</text>
<text x="208.2" y="88.3">29</text>
<text x="211.2" y="84.3">{A9}</text>
<text x="211.2" y="86.9">BDIR</text>
<text x="211.2" y="89.4">BC1</text>
<text x="225.4" y="86.9">IOA7</text>
<text x="225.4" y="84.3">IOA6</text>
<text x="231.1" y="85.7">14</text>
<text x="15.8" y="92.1">10</text>
<text x="15.8" y="94.6">11</text>
<text x="67.9" y="93.3">4</text>
<text x="67.9" y="90.8">5</text>
<text x="72" y="94.5">E1</text>
<text x="72" y="91.9">E2</text>
<text x="79.4" y="95.3" transform="rotate(-90 79.4 95.3)">GND</text>
<text x="82.2" y="94.5">O7</text>
<text x="82.2" y="91.9">O6</text>
<text x="88.2" y="93.3">7</text>
<text x="88.2" y="90.8">9</text>
<text x="94.5" y="93.1">1</text>
<text x="102.2" y="94.5" transform="rotate(-90 102.2 94.5)">2</text>
<text x="104.7" y="93.1">3</text>
<text x="110.4" y="92.1">4</text>
<text x="121.8" y="94.6">6</text>
<text x="208.2" y="93.3">22</text>
<text x="208.2" y="95.9">26</text>
<text x="208.2" y="90.8">28</text>
<text x="211.2" y="94.5">CLOCK</text>
<text x="211.2" y="91.9">BC2</text>
<text x="225.4" y="94.5">IOB1</text>
<text x="225.4" y="91.9">IOB0</text>
<text x="231.1" y="95.9">11</text>
<text x="231.1" y="93.3">12</text>
<text x="231.1" y="90.8">13</text>
<text x="15.8" y="97.2">12</text>
<text x="15.8" y="99.7">13</text>
<text x="78.1" y="99.6" transform="rotate(-90 78.1 99.6)">8</text>
<text x="110.4" y="97.2">5</text>
<text x="189.8" y="98.1">1</text>
<text x="197.4" y="98.1">2</text>
<text x="208.2" y="98.4">23</text>
<text x="211.2" y="99.6">{RESET}</text>
<text x="211.2" y="97">{SEL}</text>
<text x="225.4" y="99.6">IOB3</text>
<text x="225.4" y="97">IOB2</text>
<text x="231.1" y="98.4">10</text>
<text x="231.7" y="101">9</text>
<text x="15.8" y="102.2">14</text>
<text x="15.8" y="104.8">15</text>
<text x="15.8" y="107.3">16</text>
<text x="208.2" y="106">39</text>
<text x="211.2" y="107.2">TEST1</text>
<text x="225.4" y="107.2">IOB6</text>
<text x="225.4" y="104.6">IOB5</text>
<text x="225.4" y="102.1">IOB4</text>
<text x="231.7" y="106">7</text>
<text x="231.7" y="103.5">8</text>
<text x="15.8" y="109.9">17</text>
<text x="15.8" y="112.4">18</text>
<text x="69.2" y="112.3" transform="rotate(-90 69.2 112.3)">8</text>
<text x="220.3" y="113.6" transform="rotate(-90 220.3 113.6)">1</text>
<text x="221.6" y="111" transform="rotate(-90 221.6 111)">VSS</text>
<text x="225.4" y="109.7">IOB7</text>
<text x="231.7" y="108.6">6</text>
<text x="15.8" y="114.9">19</text>
<text x="15.8" y="117.5">20</text>
<text x="62.8" y="117.5">1</text>
<text x="64.9" y="118.6">EN</text>
<text x="69.8" y="118.6">OUT</text>
<text x="75.5" y="117.5">5</text>
<text x="118.7" y="119.9" transform="rotate(-90 118.7 119.9)">4</text>
<text x="15.8" y="120">21</text>
<text x="15.8" y="122.6">22</text>
<text x="15.8" y="125.1">23</text>
<text x="69.2" y="125" transform="rotate(-90 69.2 125)">4</text>
<text x="70.5" y="122.7" transform="rotate(-90 70.5 122.7)">GND Vcc</text>
<text x="89.5" y="121.2" transform="rotate(-90 89.5 121.2)">1</text>
<text x="112.3" y="122.6">2</text>
<text x="112.3" y="125.1">3</text>
<text x="115.2" y="123.7">D</text>
<text x="120" y="124.6" transform="rotate(-90 120 124.6)">{S}</text>
<text x="121.6" y="123.7">Q</text>
<text x="125" y="122.6">5</text>
<text x="15.8" y="127.6">24</text>
<text x="15.8" y="130.2">25</text>
<text x="89.4" y="127.4">2</text>
<text x="89.5" y="131.3" transform="rotate(-90 89.5 131.3)">3</text>
<text x="115.2" y="126.2">C</text>
<text x="120" y="129.6" transform="rotate(-90 120 129.6)">{R}</text>
<text x="120.1" y="128.9">{Q}</text>
<text x="125" y="127.6">6</text>
<text x="159.4" y="130.1" transform="rotate(-90 159.4 130.1)">1</text>
<text x="222.2" y="127.6">1</text>
<text x="222.2" y="130.2">3</text>
<text x="231.1" y="127.6">2 VCC</text>
<text x="231.1" y="130.2">4</text>
<text x="15.8" y="132.7">26</text>
<text x="15.8" y="135.3">27</text>
<text x="15.8" y="137.8">28</text>
<text x="118.7" y="132.6" transform="rotate(-90 118.7 132.6)">1</text>
<text x="159.3" y="136.2">2</text>
<text x="222.2" y="132.7">5</text>
<text x="222.2" y="135.3">7</text>
<text x="222.2" y="137.8">9</text>
<text x="230.4" y="137.8">10</text>
<text x="231.1" y="132.7">6</text>
<text x="231.1" y="135.3">8</text>
<text x="15.8" y="140.3">29</text>
<text x="15.8" y="142.9">30</text>
<text x="159.4" y="140.2" transform="rotate(-90 159.4 140.2)">3</text>
<text x="221.5" y="140.3">11</text>
<text x="221.5" y="142.9">13</text>
<text x="230.4" y="140.3">12</text>
<text x="230.4" y="142.9">14</text>
<text x="15.8" y="145.4">31</text>
<text x="15.8" y="148">32</text>
<text x="221.5" y="145.4">15</text>
<text x="221.5" y="148">17</text>
<text x="230.4" y="145.4">16</text>
<text x="230.4" y="148">18</text>
<text x="15.8" y="150.5">33</text>
<text x="15.8" y="153">34</text>
<text x="15.8" y="155.6">35</text>
<text x="15.8" y="158.1">36</text>
<text x="15.8" y="160.7">37</text>
<text x="111.7" y="161.9">12</text>
<text x="118.7" y="159.9" transform="rotate(-90 118.7 159.9)">10</text>
<text x="125" y="161.9">9</text>
<text x="15.8" y="163.2">38</text>
<text x="15.8" y="165.7">39</text>
<text x="111.7" y="164.5">11</text>
<text x="115.2" y="165.6">C</text>
<text x="115.2" y="163.1">D</text>
<text x="120" y="164" transform="rotate(-90 120 164)">{S}</text>
<text x="121.6" y="163.1">Q</text>
<text x="125" y="167">8</text>
<text x="77.1" y="173.2">VCC</text>
<text x="85.3" y="173.2">GND</text>
<text x="118.7" y="172.6" transform="rotate(-90 118.7 172.6)">13</text>
<text x="120" y="168.9" transform="rotate(-90 120 168.9)">{R}</text>
<text x="120.1" y="168.3">{Q}</text>
<text x="73.6" y="174.3">14</text>
<text x="92" y="174.3">7</text>
</g>
<g font-size="1.4" fill="#00f">
<text x="168.8" y="5.9">CH_B</text>
<text x="168.8" y="11">CH_A</text>
<text x="79.9" y="16.1">A7</text>
<text x="168.8" y="16.1">CH_C</text>
<text x="68.1" y="18.6">A4</text>
<text x="79.9" y="18.6">A6</text>
<text x="79.9" y="21.2">A5</text>
<text x="79.9" y="31.3">A3</text>
<text x="87.5" y="51.7">A15</text>
<text x="220.9" y="51.7">VCC</text>
<text x="203.1" y="58">D0</text>
<text x="235" y="58">CH_A</text>
<text x="203.1" y="65.6">D3</text>
<text x="203.1" y="63.1">D2</text>
<text x="203.1" y="60.5">D1</text>
<text x="235" y="63.1">CH_C</text>
<text x="235" y="60.5">CH_B</text>
<text x="24.2" y="72">A14</text>
<text x="24.2" y="69.4">A15</text>
<text x="36.7" y="72">A0</text>
<text x="54.6" y="72">A14</text>
<text x="203.1" y="70.7">D5</text>
<text x="203.1" y="68.2">D4</text>
<text x="233.6" y="70.7">IOA1</text>
<text x="233.6" y="68.2">IOA0</text>
<text x="203.1" y="75.8">D7</text>
<text x="203.1" y="73.2">D6</text>
<text x="233.6" y="73.2">IOA2</text>
<text x="233.6" y="75.8">IOA3</text>
<text x="60.9" y="80.9">{WR}</text>
<text x="126.2" y="78.3">BDIR</text>
<text x="233.6" y="78.3">IOA4</text>
<text x="233.6" y="80.9">IOA5</text>
<text x="233.6" y="83.4">IOA6</text>
<text x="24.9" y="89.8">A7</text>
<text x="203.1" y="88.5">BC1</text>
<text x="203.1" y="85.9">BDIR</text>
<text x="233.6" y="85.9">IOA7</text>
<text x="24.9" y="92.3">A6</text>
<text x="24.9" y="94.8">A5</text>
<text x="60.9" y="91">{CS}</text>
<text x="60.9" y="93.6">{IORQ}</text>
<text x="126.8" y="94.8">BC1</text>
<text x="233.6" y="93.6">IOB1</text>
<text x="233.6" y="91">IOB0</text>
<text x="24.9" y="99.9">A3</text>
<text x="24.9" y="97.4">A4</text>
<text x="199.3" y="98.6">{RESET}</text>
<text x="233.6" y="96.1">IOB2</text>
<text x="233.6" y="98.6">IOB3</text>
<text x="233.6" y="101.2">IOB4</text>
<text x="24.9" y="107.5">A0</text>
<text x="24.9" y="102.5">A2</text>
<text x="24.9" y="105">A1</text>
<text x="233.6" y="103.7">IOB5</text>
<text x="233.6" y="106.3">IOB6</text>
<text x="233.6" y="108.8">IOB7</text>
<text x="21.1" y="117.7">{RESET}</text>
<text x="24.7" y="115.2">M1</text>
<text x="220.6" y="116.7" transform="rotate(-90 220.6 116.7)">GND</text>
<text x="21.1" y="120.2">BUSCLK</text>
<text x="23.4" y="127.9">{WR}</text>
<text x="217.8" y="130.4">IOB7</text>
<text x="235.6" y="130.4">IOB6</text>
<text x="22.2" y="132.9">{IORQ}</text>
<text x="24.8" y="135.5">D0</text>
<text x="87.5" y="136.7">BUSCLK</text>
<text x="217.8" y="132.9">IOB5</text>
<text x="217.8" y="135.5">IOB3</text>
<text x="235.6" y="132.9">IOB4</text>
<text x="235.6" y="135.5">IOB2</text>
<text x="24.8" y="140.6">D2</text>
<text x="24.8" y="138">D1</text>
<text x="24.8" y="143.1">D3</text>
<text x="217.8" y="140.6">IOA7</text>
<text x="217.8" y="143.1">IOA5</text>
<text x="217.8" y="138">IOB1</text>
<text x="235.6" y="138">IOB0</text>
<text x="235.6" y="143.1">IOA4</text>
<text x="235.6" y="140.6">IOA6</text>
<text x="24.8" y="145.6">D4</text>
<text x="24.8" y="148.2">D5</text>
<text x="217.8" y="148.2">IOA1</text>
<text x="217.8" y="145.6">IOA3</text>
<text x="235.6" y="145.6">IOA2</text>
<text x="235.6" y="148.2">IOA0</text>
<text x="24.8" y="150.7">D6</text>
<text x="24.8" y="153.3">D7</text>
</g>
<g font-size="1.2" fill="#a00000">
<text x="26" y="2.3">1</text>
<text x="76" y="2.3">2</text>
<text x="126" y="2.3">3</text>
<text x="176" y="2.3">4</text>
<text x="226" y="2.3">5</text>
<text x="276" y="2.3">6</text>
<text x="1.6" y="26.3">A</text>
<text x="276.6" y="26.3">A</text>
<text x="1.6" y="76.3">B</text>
<text x="276.6" y="76.3">B</text>
<text x="1.6" y="126.3">C</text>
<text x="276.6" y="126.3">C</text>
<text x="1.6" y="176.3">D</text>
<text x="276.6" y="176.3">D</text>
<text x="26" y="190.3">1</text>
<text x="76" y="190.3">2</text>
<text x="126" y="190.3">3</text>
<text x="176" y="190.3">4</text>
<text x="226" y="190.3">5</text>
<text x="276" y="190.3">6</text>
</g>
<g font-size="1.1" fill="#00f">
<text x="29.1" y="18.7">A4</text>
<text x="136" y="26.3">{CS}</text>
<text x="79.9" y="33.9">A2</text>
<text x="60.9" y="78.4">A1</text>
<text x="60.9" y="88.5">M1</text>
<text x="203.1" y="93.6">YMCLK</text>
<text x="241.2" y="120.3">{IOA[0..7]IOB[0..7]}</text>
<text x="164.9" y="134.3">YMCLK</text>
</g>
</svg>
